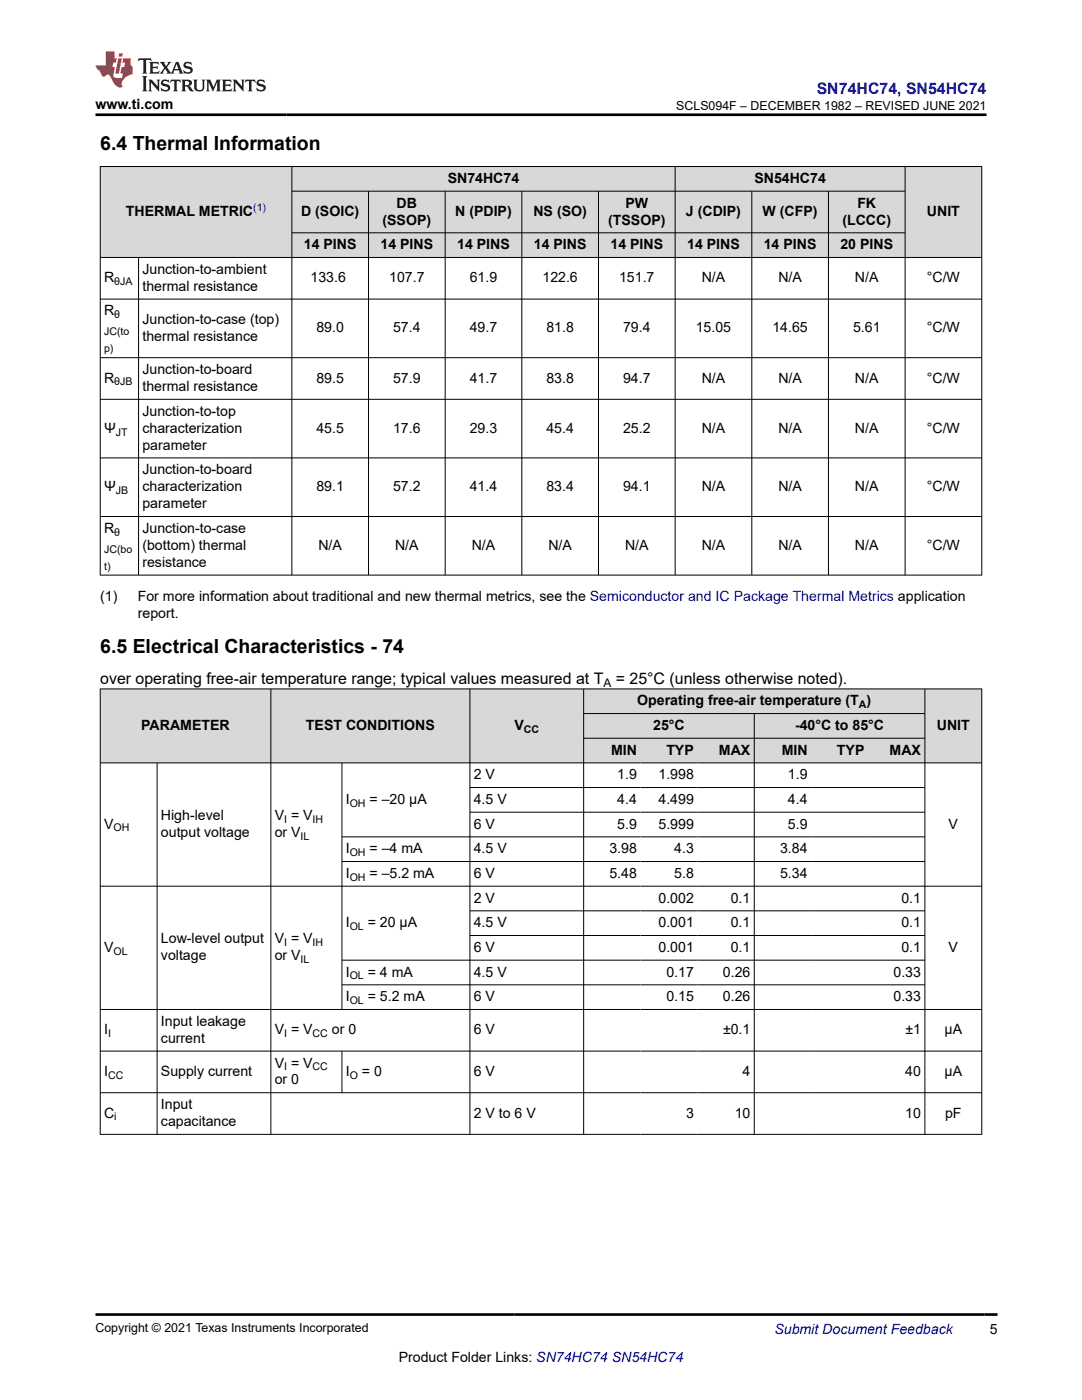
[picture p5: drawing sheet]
<svg xmlns="http://www.w3.org/2000/svg" width="216mm" height="279mm" viewBox="0 0 216 279" stroke-linecap="round" stroke-linejoin="round" font-family="sans-serif">
<g fill="#d8d8d8">
<path d="M20 33.2h175.9v5h-175.9z" fill-rule="evenodd"/>
<path d="M20.1 33.3h38.1v18h-38.1z" fill-rule="evenodd"/>
<path d="M58.3 33.3h76.4v4.8h-76.4z" fill-rule="evenodd"/>
<path d="M134.8 33.3h45.7v4.8h-45.7z" fill-rule="evenodd"/>
<path d="M180.7 33.3h15.1v18h-15.1z" fill-rule="evenodd"/>
<path d="M58.3 38.2h15.2v8.2h-15.2z" fill-rule="evenodd"/>
<path d="M73.6 38.2h15.2v8.2h-15.2z" fill-rule="evenodd"/>
<path d="M88.9 38.2h15.2v8.2h-15.2z" fill-rule="evenodd"/>
<path d="M104.2 38.2h15.2v8.2h-15.2z" fill-rule="evenodd"/>
<path d="M119.5 38.2h15.2v8.2h-15.2z" fill-rule="evenodd"/>
<path d="M134.8 38.2h15.2v8.2h-15.2z" fill-rule="evenodd"/>
<path d="M150.1 38.2h15.1v8.2h-15.1z" fill-rule="evenodd"/>
<path d="M165.4 38.2h15.1v8.2h-15.1z" fill-rule="evenodd"/>
<path d="M58.3 46.5h15.2v4.8h-15.2z" fill-rule="evenodd"/>
<path d="M73.6 46.5h15.2v4.8h-15.2z" fill-rule="evenodd"/>
<path d="M88.9 46.5h15.2v4.8h-15.2z" fill-rule="evenodd"/>
<path d="M104.2 46.5h15.2v4.8h-15.2z" fill-rule="evenodd"/>
<path d="M119.5 46.5h15.2v4.8h-15.2z" fill-rule="evenodd"/>
<path d="M134.8 46.5h15.2v4.8h-15.2z" fill-rule="evenodd"/>
<path d="M150.1 46.5h15.1v4.8h-15.1z" fill-rule="evenodd"/>
<path d="M165.4 46.5h15.1v4.8h-15.1z" fill-rule="evenodd"/>
</g>
<g fill="none" stroke="#000" stroke-width=".2">
<path d="M19.9 33.2h176.1M20 33.2v81.6M58.2 33.2v81.6M58.2 38.2h122.5M73.5 38.2v76.6M88.8 38.2v76.6M104.1 38.2v76.6M119.4 38.2v76.6M134.7 33.2v81.6M150 38.2v76.6M165.3 38.2v76.6M180.6 33.2v81.6"/>
<path d="M195.9 33.2v81.6M19.9 51.4h176.1M19.9 59.7h176.1M27.6 51.4v63.4M58.2 46.5h122.5M19.9 71.4h176.1M19.9 79.7h176.1M19.9 91.4h176.1M19.9 103.1h176.1M19.9 114.8h176.1"/>
</g>
<g fill="#d8d8d8">
<path d="M20 137.5h175.9v4.9h-175.9z" fill-rule="evenodd"/>
<path d="M20.1 137.5h33.9v14.7h-33.9z" fill-rule="evenodd"/>
<path d="M54.1 137.5h39.6v14.7h-39.6z" fill-rule="evenodd"/>
<path d="M93.8 137.5h22.6v14.7h-22.6z" fill-rule="evenodd"/>
<path d="M116.5 137.5h68v4.8h-68z" fill-rule="evenodd"/>
<path d="M184.6 137.5h11.2v14.7h-11.2z" fill-rule="evenodd"/>
<path d="M116.5 142.5h33.9v4.8h-33.9z" fill-rule="evenodd"/>
<path d="M150.6 142.5h33.9v4.8h-33.9z" fill-rule="evenodd"/>
<path d="M116.5 147.4h11.3v4.8h-11.3z" fill-rule="evenodd"/>
<path d="M127.8 147.4h11.4v4.8h-11.4z" fill-rule="evenodd"/>
<path d="M139.2 147.4h11.2v4.8h-11.2z" fill-rule="evenodd"/>
<path d="M150.6 147.4h11.3v4.8h-11.3z" fill-rule="evenodd"/>
<path d="M161.9 147.4h11.3v4.8h-11.3z" fill-rule="evenodd"/>
<path d="M173.2 147.4h11.3v4.8h-11.3z" fill-rule="evenodd"/>
</g>
<g fill="none" stroke="#000" stroke-width=".2">
<path d="M19.9 137.5h176.1M20 137.4v89M54 137.4v89M93.8 137.4v89M116.5 137.4v89M184.6 137.4v89M195.9 137.4v89M19.9 152.3h176.1M31.3 152.3v74.1M68.2 152.3v49.2M93.8 157.2h90.8M116.5 142.4h68.1"/>
<path d="M116.5 147.3h68.1M150.5 142.4v84M19.9 176.9h176.1M68.2 171.9h116.4M93.8 162.1h90.8M184.6 167h-116.4M68.2 196.5h116.4M93.8 181.8h90.8M93.8 186.7h90.8M184.6 191.6h-116.4M19.9 201.5h176.1M19.9 209.8h176.1"/>
<path d="M19.9 218.1h176.1M68.2 209.8v8.3M19.9 226.4h176.1"/>
</g>
<path d="M27.7 11.6l-.2 .6 .5-.2h.6v.1v2.2l-.2 .4h1l-.2-.4v-2.2v-.1h.5l.5 .2-.1-.6zM29.8 12.4l.2 .3v1.6l-.2 .4h1.9l.1-.6a1.08 1.08 0 0 1-1.3 .2v-.7h.6l.4 .2v-.7l-.4 .2h-.6v-.5l.2-.2a1 1 0 0 1 1 .3l-.1-.5zM31.8 12.4l1 1.1-1 1.2h.9l-.2-.2 .4-.8 .5 .8-.2 .2h1.6l-.2-.2 .1-.5h1l.1 .5-.1 .2h.9l-.2-.4-.8-1.9h-.5l-1 2.1-.8-1.1 .9-1h-.8l.2 .2-.5 .6-.3-.6 .1-.2zM35.2 12.8l.4 1h-.8zM36.8 12.5a.65 .65 0 0 0-.2 .7 .65 .65 0 0 0 .6 .5l.7 .1 .1 .3a.79 .79 0 0 1-.7 .4 .79 .79 0 0 1-.7-.5l.1 .7 .2-.1a.93 .93 0 0 0 1.1 0 .93 .93 0 0 0 .4-.9 1.46 1.46 0 0 0-1.2-.6l-.1-.3a1.09 1.09 0 0 1 1.2 .2l-.2-.6-.1 .1-.6-.2zM28.4 15.2l.2 .4v2.2l-.2 .4h1l-.2-.4v-2.2l.2-.4zM29.6 15.9l.2 .4v1.5l-.2 .4h.8l-.3-.4v-1.3l1.7 1.8v-2l.2-.4h-.8l.2 .2 .1 1.1-1.2-1.3zM32.3 16a.65 .65 0 0 0-.2 .8 .65 .65 0 0 0 .7 .4l.6 .2 .1 .2a.79 .79 0 0 1-.7 .4 .79 .79 0 0 1-.7-.5l.1 .7 .2-.1a.93 .93 0 0 0 1.1 .1 .93 .93 0 0 0 .4-1 1.46 1.46 0 0 0-1.2-.5l-.1-.4a1.09 1.09 0 0 1 1.2 .2l-.2-.6-.1 .1-.6-.1zM34.1 15.9l-.1 .6a.63 .63 0 0 1 .7-.3l.1 1.6-.3 .4h1l-.2-.4v-1.6a.66 .66 0 0 1 .8 .3l-.1-.6zM36.2 15.9l.2 .4v1.5l-.2 .4h.9l-.2-.2v-.7h.5l.1 .2a.79 .79 0 0 0 1.2 .6l-1-.9a.61 .61 0 0 0 .6-.6 .61 .61 0 0 0-.5-.7zM36.9 16.2h.2a.47 .47 0 0 1 .5 .1 .47 .47 0 0 1 .1 .5l-.2 .1-.6 .1zM38.5 15.9l.2 .2a2.27 2.27 0 0 0 .4 2 1.04 1.04 0 0 0 1.7-.7v-1.3l.2-.2h-.8l.2 .4v1.1a.6 .6 0 0 1-.6 .6 .6 .6 0 0 1-.6-.6v-1.1l.3-.4zM41.1 15.9l.2 .4v1.5l-.2 .4h.7l-.2-.4v-1.4l.9 1.9 .8-1.9v1.4l-.2 .4h1l-.3-.4v-1.5l.3-.4h-.8l-.7 1.5-.7-1.5zM44.3 15.9l.2 .4v1.5l-.2 .4h1.9l.1-.6a1.09 1.09 0 0 1-1.3 .2v-.7h.6l.4 .2v-.6l-.4 .2h-.6v-.6l.2-.1a1.01 1.01 0 0 1 1 .3l-.1-.6zM46.4 15.9l.3 .4v1.5l-.3 .4h.8l-.2-.4v-1.3l1.6 1.8v-2l.2-.4h-.7l.2 .2v1.1l-1.2-1.3zM49 15.9l-.1 .6a.63 .63 0 0 1 .8-.3v1.6l-.3 .4h1l-.2-.4v-1.6a.66 .66 0 0 1 .8 .3l-.1-.6zM51.4 16a.65 .65 0 0 0-.2 .8 .65 .65 0 0 0 .6 .4l.6 .2 .2 .2a.79 .79 0 0 1-.8 .4 .79 .79 0 0 1-.6-.5l.1 .7 .2-.1a.93 .93 0 0 0 1 .1 .93 .93 0 0 0 .5-1 1.46 1.46 0 0 0-1.3-.5l-.1-.4a1.09 1.09 0 0 1 1.3 .2l-.2-.6-.2 .1-.5-.1z" fill="#231f20"/>
<path d="M21.1 10.3v2.7h-2.1l.1 .4 .9 1a.95 .95 0 0 0 .9 .9 .59 .59 0 0 1 .6-.4 .59 .59 0 0 1 .5 .3l.4 .8a1.59 1.59 0 0 0 2.1 1.4 1.61 1.61 0 0 1 1-2.3l1-.3-.1-1.5a1.59 1.59 0 0 1-.4-1.7h-1.4l-.2 .9h.5l-.1 .9h-.5l-.2 .9v.3l.4 .1-.2 .9h-.6a.73 .73 0 0 1-1.1-.7l.3-1.5h-.5l.2-.9h.5l.2-.9h-.5v-1.3zM23.6 11.6l-.6 3.1h.7l.6-3.1zM23.8 10.7l-.1 .6h.7l.1-.6z" fill="#ed1c24"/>
<path d="M19 22.9h177.8M19.1 262.3h179.9" fill="none" stroke="#000" stroke-width=".53"/>
<g font-size="3.9">
<text x="20" y="29.9">6.4 Thermal Information</text>
<text x="20" y="130.3">6.5 Electrical Characteristics - 74</text>
</g>
<text font-size="3.2" fill="#00f" x="163" y="18.7">SN74HC74, SN54HC74</text>
<g font-size="3.2">
<text x="20" y="136.4">over operating free-air temperature range; typical values measured at T</text>
<text x="122.9" y="136.4">= 25°C (unless otherwise noted).</text>
</g>
<g font-size="2.8">
<text x="19" y="21.8">www.ti.com</text>
<text x="79.1" y="41.4">DB</text>
<text x="89.3" y="36.5">SN74HC74</text>
<text x="124.8" y="41.4">PW</text>
<text x="150.5" y="36.5">SN54HC74</text>
<text x="171.1" y="41.4">FK</text>
<text x="25.1" y="43.1">THERMAL METRIC</text>
<text x="60.1" y="43.1">D (SOIC)</text>
<text x="76.3" y="44.8">(SSOP)</text>
<text x="90.8" y="43.1">N (PDIP)</text>
<text x="106.4" y="43.1">NS (SO)</text>
<text x="121.3" y="44.8">(TSSOP)</text>
<text x="136.9" y="43.1">J (CDIP)</text>
<text x="152.2" y="43.1">W (CFP)</text>
<text x="168.1" y="44.8">(LCCC)</text>
<text x="185" y="43.1">UNIT</text>
<text x="60.6" y="49.7">14 PINS</text>
<text x="75.9" y="49.7">14 PINS</text>
<text x="91.2" y="49.7">14 PINS</text>
<text x="106.5" y="49.7">14 PINS</text>
<text x="121.8" y="49.7">14 PINS</text>
<text x="137.1" y="49.7">14 PINS</text>
<text x="152.4" y="49.7">14 PINS</text>
<text x="167.7" y="49.7">20 PINS</text>
<text x="20.8" y="56.3">R</text>
<text x="28.4" y="54.7">Junction-to-ambient</text>
<text x="28.4" y="58">thermal resistance</text>
<text x="62" y="56.3">133.6</text>
<text x="77.7" y="56.3">107.7</text>
<text x="93.7" y="56.3">61.9</text>
<text x="108.2" y="56.3">122.6</text>
<text x="123.5" y="56.3">151.7</text>
<text x="140" y="56.3">N/A</text>
<text x="155.3" y="56.3">N/A</text>
<text x="170.6" y="56.3">N/A</text>
<text x="184.9" y="56.3">°C/W</text>
<text x="20.8" y="63">R</text>
<text x="28.4" y="64.7">Junction-to-case (top)</text>
<text x="28.4" y="68">thermal resistance</text>
<text x="63.1" y="66.4">89.0</text>
<text x="78.4" y="66.4">57.4</text>
<text x="93.7" y="66.4">49.7</text>
<text x="109" y="66.4">81.8</text>
<text x="124.3" y="66.4">79.4</text>
<text x="138.8" y="66.4">15.05</text>
<text x="154.1" y="66.4">14.65</text>
<text x="170.2" y="66.4">5.61</text>
<text x="184.9" y="66.4">°C/W</text>
<text x="20.8" y="76.4">R</text>
<text x="28.4" y="74.7">Junction-to-board</text>
<text x="63.1" y="76.4">89.5</text>
<text x="78.4" y="76.4">57.9</text>
<text x="93.7" y="76.4">41.7</text>
<text x="109" y="76.4">83.8</text>
<text x="124.3" y="76.4">94.7</text>
<text x="140" y="76.4">N/A</text>
<text x="155.3" y="76.4">N/A</text>
<text x="170.6" y="76.4">N/A</text>
<text x="184.9" y="76.4">°C/W</text>
<text x="28.4" y="78">thermal resistance</text>
<text x="28.4" y="83">Junction-to-top</text>
<text x="20.8" y="86.4">Ψ</text>
<text x="28.4" y="86.4">characterization</text>
<text x="28.4" y="89.7">parameter</text>
<text x="63.1" y="86.4">45.5</text>
<text x="78.4" y="86.4">17.6</text>
<text x="93.7" y="86.4">29.3</text>
<text x="109" y="86.4">45.4</text>
<text x="124.3" y="86.4">25.2</text>
<text x="140" y="86.4">N/A</text>
<text x="155.3" y="86.4">N/A</text>
<text x="170.6" y="86.4">N/A</text>
<text x="184.9" y="86.4">°C/W</text>
<text x="28.4" y="94.7">Junction-to-board</text>
<text x="20.8" y="98">Ψ</text>
<text x="28.4" y="98">characterization</text>
<text x="28.4" y="101.4">parameter</text>
<text x="63.1" y="98">89.1</text>
<text x="78.4" y="98">57.2</text>
<text x="93.7" y="98">41.4</text>
<text x="109" y="98">83.4</text>
<text x="124.3" y="98">94.1</text>
<text x="140" y="98">N/A</text>
<text x="155.3" y="98">N/A</text>
<text x="170.6" y="98">N/A</text>
<text x="184.9" y="98">°C/W</text>
<text x="20.8" y="106.4">R</text>
<text x="28.4" y="106.4">Junction-to-case</text>
<text x="28.4" y="109.7">(bottom) thermal</text>
<text x="28.4" y="113.1">resistance</text>
<text x="63.5" y="109.7">N/A</text>
<text x="78.8" y="109.7">N/A</text>
<text x="94.1" y="109.7">N/A</text>
<text x="109.4" y="109.7">N/A</text>
<text x="124.7" y="109.7">N/A</text>
<text x="140" y="109.7">N/A</text>
<text x="155.3" y="109.7">N/A</text>
<text x="170.6" y="109.7">N/A</text>
<text x="184.9" y="109.7">°C/W</text>
<text x="20" y="119.9">(1)</text>
<text x="27.5" y="119.9">For more information about traditional and new thermal metrics, see the Semiconductor and IC Package Thermal Metrics application</text>
<text x="27.5" y="123.3">report.</text>
<text x="127.2" y="140.8">Operating free-air temperature (T )</text>
<text x="28.2" y="145.7">PARAMETER</text>
<text x="61" y="145.7">TEST CONDITIONS</text>
<text x="102.6" y="145.7">V</text>
<text x="130.3" y="145.7">25°C</text>
<text x="158.6" y="145.7">-40°C to 85°C</text>
<text x="186.9" y="145.7">UNIT</text>
<text x="94.5" y="155.5">2 V</text>
<text x="121.9" y="150.6">MIN</text>
<text x="123.2" y="155.5">1.9</text>
<text x="131.4" y="155.5">1.998</text>
<text x="133" y="150.6">TYP</text>
<text x="143.5" y="150.6">MAX</text>
<text x="156" y="150.6">MIN</text>
<text x="157.2" y="155.5">1.9</text>
<text x="167" y="150.6">TYP</text>
<text x="177.5" y="150.6">MAX</text>
<text x="69" y="160.4">I</text>
<text x="73.7" y="160.4">= –20 µA</text>
<text x="94.5" y="160.4">4.5 V</text>
<text x="123.2" y="160.4">4.4</text>
<text x="131.4" y="160.4">4.499</text>
<text x="157.2" y="160.4">4.4</text>
<text x="20.8" y="165.4">V</text>
<text x="32.1" y="163.7">High-level</text>
<text x="32.1" y="167.1">output voltage</text>
<text x="54.8" y="163.7">V = V</text>
<text x="54.8" y="167.1">or V</text>
<text x="94.5" y="165.4">6 V</text>
<text x="123.2" y="165.4">5.9</text>
<text x="131.4" y="165.4">5.999</text>
<text x="157.2" y="165.4">5.9</text>
<text x="189.3" y="165.4">V</text>
<text x="69" y="170.3">I</text>
<text x="73.7" y="170.3">= –4 mA</text>
<text x="94.5" y="170.3">4.5 V</text>
<text x="121.6" y="170.3">3.98</text>
<text x="134.5" y="170.3">4.3</text>
<text x="155.7" y="170.3">3.84</text>
<text x="69" y="175.2">I</text>
<text x="73.7" y="175.2">= –5.2 mA</text>
<text x="94.5" y="175.2">6 V</text>
<text x="121.6" y="175.2">5.48</text>
<text x="134.5" y="175.2">5.8</text>
<text x="155.7" y="175.2">5.34</text>
<text x="69" y="185.1">I</text>
<text x="73.4" y="185.1">= 20 µA</text>
<text x="94.5" y="180.1">2 V</text>
<text x="94.5" y="185.1">4.5 V</text>
<text x="131.4" y="180.1">0.002</text>
<text x="131.4" y="185.1">0.001</text>
<text x="145.8" y="180.1">0.1</text>
<text x="145.8" y="185.1">0.1</text>
<text x="179.9" y="180.1">0.1</text>
<text x="179.9" y="185.1">0.1</text>
<text x="20.8" y="190">V</text>
<text x="32.1" y="188.3">Low-level output</text>
<text x="32.1" y="191.7">voltage</text>
<text x="54.8" y="188.3">V = V</text>
<text x="54.8" y="191.7">or V</text>
<text x="94.5" y="190">6 V</text>
<text x="131.4" y="190">0.001</text>
<text x="145.8" y="190">0.1</text>
<text x="179.9" y="190">0.1</text>
<text x="189.3" y="190">V</text>
<text x="69" y="194.9">I</text>
<text x="73.4" y="194.9">= 4 mA</text>
<text x="94.5" y="194.9">4.5 V</text>
<text x="133" y="194.9">0.17</text>
<text x="144.2" y="194.9">0.26</text>
<text x="178.3" y="194.9">0.33</text>
<text x="69" y="199.8">I</text>
<text x="73.4" y="199.8">= 5.2 mA</text>
<text x="94.5" y="199.8">6 V</text>
<text x="133" y="199.8">0.15</text>
<text x="144.2" y="199.8">0.26</text>
<text x="178.3" y="199.8">0.33</text>
<text x="20.8" y="206.4">I</text>
<text x="32.1" y="204.7">Input leakage</text>
<text x="32.1" y="208.1">current</text>
<text x="54.8" y="206.4">V = V</text>
<text x="66.2" y="206.4">or 0</text>
<text x="94.5" y="206.4">6 V</text>
<text x="144.3" y="206.4">±0.1</text>
<text x="180.7" y="206.4">±1</text>
<text x="188.5" y="206.4">µA</text>
<text x="20.8" y="214.7">I</text>
<text x="32.1" y="214.7">Supply current</text>
<text x="54.8" y="213">V = V</text>
<text x="69" y="214.7">I</text>
<text x="72.2" y="214.7">= 0</text>
<text x="94.5" y="214.7">6 V</text>
<text x="148.2" y="214.7">4</text>
<text x="180.6" y="214.7">40</text>
<text x="188.5" y="214.7">µA</text>
<text x="32.1" y="221.4">Input</text>
<text x="54.8" y="216.4">or 0</text>
<text x="20.8" y="223">C</text>
<text x="32.1" y="224.7">capacitance</text>
<text x="94.5" y="223">2 V to 6 V</text>
<text x="136.9" y="223">3</text>
<text x="146.6" y="223">10</text>
<text x="180.6" y="223">10</text>
<text x="188.6" y="223">pF</text>
<text x="197.5" y="266.1">5</text>
<text x="79.6" y="271.7">Product Folder Links: SN74HC74 SN54HC74</text>
</g>
<text font-size="2.8" fill="#00f" x="154.5" y="266.2">Submit Document Feedback</text>
<g font-size="2.5">
<text x="134.9" y="21.9">SCLS094F – DECEMBER 1982 – REVISED JUNE 2021</text>
<text x="19" y="265.9">Copyright © 2021 Texas Instruments Incorporated</text>
</g>
<text font-size="2.4" x="120.4" y="137.1">A</text>
<text font-size="2.1" fill="#00f" x="50.5" y="42.2">(1)</text>
<g font-size="2.1">
<text x="22.8" y="56.9">θJA</text>
<text x="22.8" y="63.5">θ</text>
<text x="20.8" y="66.9">JC(to</text>
<text x="20.8" y="70.3">p)</text>
<text x="22.8" y="76.9">θJB</text>
<text x="23.1" y="86.9">JT</text>
<text x="23.1" y="98.6">JB</text>
<text x="22.8" y="106.9">θ</text>
<text x="20.8" y="110.3">JC(bo</text>
<text x="20.8" y="113.7">t)</text>
<text x="171.4" y="141.3">A</text>
<text x="104.5" y="146.2">CC</text>
<text x="69.8" y="161">OH</text>
<text x="22.6" y="165.9">OH</text>
<text x="56.7" y="164.2">I</text>
<text x="60" y="167.6">IL</text>
<text x="62.4" y="164.2">IH</text>
<text x="69.8" y="170.9">OH</text>
<text x="69.8" y="175.8">OH</text>
<text x="69.8" y="185.6">OL</text>
<text x="22.6" y="190.5">OL</text>
<text x="56.7" y="188.8">I</text>
<text x="62.4" y="188.8">IH</text>
<text x="60" y="192.2">IL</text>
<text x="69.8" y="195.5">OL</text>
<text x="69.8" y="200.4">OL</text>
<text x="21.6" y="207">I</text>
<text x="56.7" y="207">I</text>
<text x="62.4" y="207">CC</text>
<text x="21.6" y="215.3">CC</text>
<text x="56.7" y="213.6">I</text>
<text x="62.4" y="213.6">CC</text>
<text x="69.8" y="215.3">O</text>
<text x="22.8" y="223.6">i</text>
</g>
</svg>
